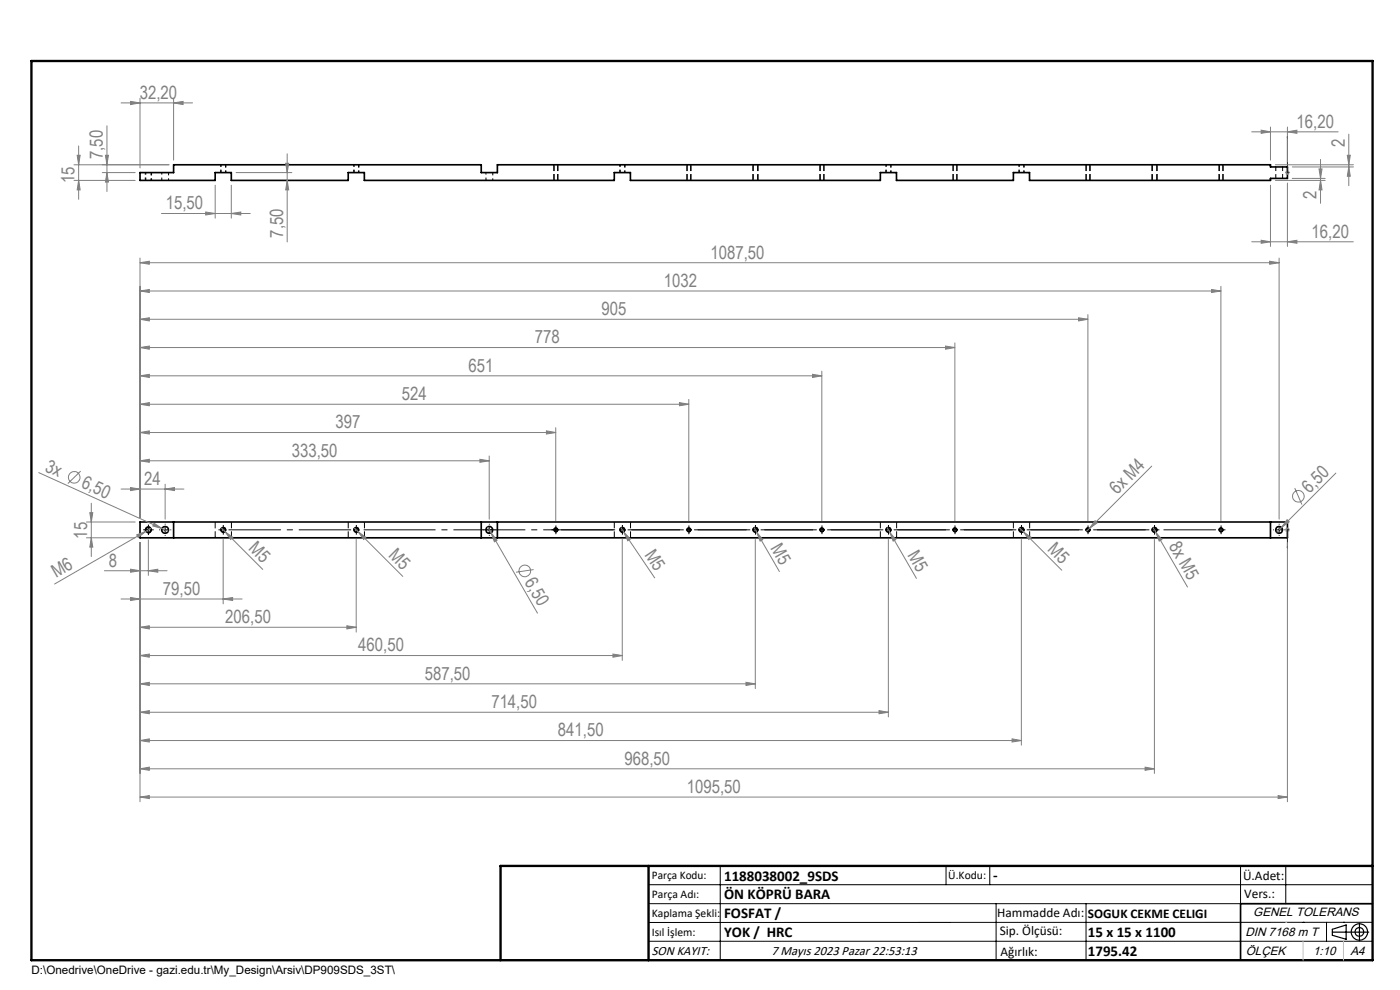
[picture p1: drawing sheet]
<svg xmlns="http://www.w3.org/2000/svg" width="297mm" height="210mm" viewBox="0 0 297 210" stroke-linecap="round" stroke-linejoin="round" font-family="sans-serif">
<g fill="none" stroke="#000" stroke-width=".21" stroke-dasharray="1.3 .6" stroke-dashoffset=".8" stroke-linecap="butt">
<path d="M30.8 36.6v1.7M30.9 36.6v1.7M32 38.3v-1.7M32.2 38.3v-1.7M34.3 36.6v1.7M35.8 38.3v-1.7M46.8 34.9v1.7M46.9 34.9v1.7M47.8 36.6v-1.7M47.9 36.6v-1.7M75 34.9v1.7M75.1 34.9v1.7"/>
<path d="M76.1 36.6v-1.7M76.2 36.6v-1.7M103.1 36.6v1.7M104.5 38.3v-1.7M131.5 34.9v1.7M131.6 34.9v1.7M132.5 36.6v-1.7M132.6 36.6v-1.7M187.9 34.9v1.7M188 34.9v1.7M189 36.6v-1.7M216.2 34.9v1.7"/>
<path d="M217.2 36.6v-1.7M217.3 36.6v-1.7"/>
</g>
<path d="M270.7 35.4v2.4M272.1 37.8v-2.4" fill="none" stroke="#000" stroke-width=".21" stroke-dasharray="1.3 .6" stroke-dashoffset=".4" stroke-linecap="butt"/>
<g fill="none" stroke="#000" stroke-width=".21" stroke-dasharray="1.3 .6" stroke-dashoffset="-.1" stroke-linecap="butt">
<path d="M117.5 34.9v3.4M117.6 34.9v3.4M118.3 38.3v-3.4M118.4 38.3v-3.4M145.7 34.9v3.4M145.8 34.9v3.4M146.5 38.3v-3.4M146.6 38.3v-3.4M159.7 34.9v3.4M159.8 34.9v3.4M160.7 38.3v-3.4M160.8 38.3v-3.4"/>
<path d="M173.9 34.9v3.4M174 34.9v3.4M174.7 38.3v-3.4M174.8 38.3v-3.4M202.2 34.9v3.4M203 38.3v-3.4M230.4 34.9v3.4M230.5 34.9v3.4M231.2 38.3v-3.4M231.3 38.3v-3.4M244.4 34.9v3.4M244.5 34.9v3.4"/>
<path d="M245.4 38.3v-3.4M245.5 38.3v-3.4M258.6 34.9v3.4M258.7 34.9v3.4M259.4 38.3v-3.4M259.5 38.3v-3.4M45.7 110.7v3.4M49.1 114.1v-3.4M73.9 110.7v3.4M77.3 114.1v-3.4M130.3 110.7v3.4M133.8 114.1v-3.4"/>
<path d="M186.8 110.7v3.4M190.2 114.1v-3.4M215 110.7v3.4M218.4 114.1v-3.4"/>
</g>
<g fill="none" stroke="#000" stroke-width=".35">
<path d="M29.7 36.6h7.1v-1.6h65.3v1.6h3.4v-1.6h164v.4h3.6v2.4h-3.6v.5h-51.1v-1.7h-3.4v1.7h-24.8v-1.7h-3.4v1.7h-53.1v-1.7h-3.4v1.7h-53v-1.7h-3.4v1.7h-24.8v-1.7h-3.5v1.7h-15.9zM29.7 110.7h243.4v3.4h-243.4zM36.8 110.7v3.4M102.1 110.7v3.4M105.5 110.7v3.4M269.5 110.7v3.4M291.2 191.7h-28v12"/>
<circle cx="31.5" cy="112.4" r=".56"/>
<circle cx="35" cy="112.4" r=".73"/>
<circle cx="47.4" cy="112.4" r=".48"/>
<circle cx="75.6" cy="112.4" r=".48"/>
<circle cx="103.8" cy="112.4" r=".72"/>
<circle cx="117.9" cy="112.4" r=".37"/>
<circle cx="132" cy="112.4" r=".48"/>
<circle cx="146.1" cy="112.4" r=".37"/>
<circle cx="160.2" cy="112.4" r=".48"/>
<circle cx="174.4" cy="112.4" r=".37"/>
<circle cx="188.5" cy="112.4" r=".48"/>
<circle cx="202.6" cy="112.4" r=".37"/>
<circle cx="216.7" cy="112.4" r=".48"/>
<circle cx="230.8" cy="112.4" r=".37"/>
<circle cx="244.9" cy="112.4" r=".48"/>
<circle cx="259" cy="112.4" r=".37"/>
<circle cx="271.3" cy="112.4" r=".72"/>
</g>
<g fill="none" stroke="#808080" stroke-width=".21">
<path d="M15.7 35h20.1M15.7 38.3h13M16.4 32.9h.6l-.3 2.1zM16.7 38.3l.3 2h-.6zM16.7 31v11.3M21.7 36.6h7M22.4 32.9h.6l-.3 2.1zM22.7 26.7v13.9M22.7 36.6l.3 2h-.6zM25.7 21.8h15.2M27.7 21.5l2 .3-2 .4zM29.7 20.8v14.8"/>
<path d="M36.8 21.8l2-.3v.7zM36.8 20.8v13.2M45.6 39.3v7M49.1 39.3v7M50.1 36.6h11.8M60.6 34.6h.6l-.3 2zM60.9 38.3l.3 2h-.6zM60.9 32.6v18.7M265.5 28h18.4M267.5 27.6l2 .4-2 .3zM269.5 26.9v7.1M269.5 39.3v13"/>
<path d="M270.5 35h16.6M270.5 38.3h10.6M272.6 36.6h1M272.8 36.3l.7 .7M273.1 28l2-.4v.7zM273.1 26.9v7.5M273.1 36.1v1M273.1 38.8v13.5M273.5 36.3l-.7 .7M274.1 37.8h7M274.1 35.4h13M279.8 35.8h.7l-.4 2z"/>
<path d="M280.1 38.3l.4 2h-.7zM280.1 33.8v9.3M285.8 32.9h.7l-.4 2.1zM286.1 35.4l.4 2h-.7zM286.1 28.5v10.9M29.7 55.7l2-.3v.6zM29.7 54.7v55M29.7 55.7h241.7M34.3 45.3h18.8M43.6 45l2 .3-2 .3zM49.1 45.3l2-.3v.6zM265.5 51.3h21.6"/>
<path d="M267.5 51l2 .3-2 .3zM269.3 55.4l2.1 .3-2.1 .3zM271.4 54.7v55.4M273.1 51.3l2-.3v.6zM29.7 79.7l2-.3v.7zM29.7 73.7l2-.3v.7zM29.7 67.7l2-.3v.7zM29.7 61.7l2-.3v.6zM29.7 79.7h144.6M29.7 73.7h172.9M29.7 67.7h201.1M29.7 61.7h229.3"/>
<path d="M172.4 79.4l1.9 .3-1.9 .4zM174.3 78.7v31.8M200.6 73.4l2 .3-2 .4zM202.6 72.7v37.8M228.8 67.4l2 .3-2 .4zM230.8 66.7v43.8M257 61.4l2 .3-2 .3zM259 60.7v49.8M17.1 99.9l-2.7 2.7M29.7 97.7l2-.3v.7zM29.7 91.7l2-.3v.7zM29.7 85.8l2-.4v.7z"/>
<path d="M29.7 97.7h74.1M29.7 91.7h88.2M29.7 85.8h116.4M101.8 97.4l2 .3-2 .4zM103.8 96.7v13.4M115.9 91.4l2 .3-2 .4zM117.9 90.7v19.8M144.1 85.4l2 .4-2 .3zM146.1 84.7v25.8M244.3 98.9l-13.2 13.2M8.2 100.3l26.2 11.8M18.3 110.7h10.4"/>
<path d="M18.3 114.1h10.4M19 108.8h.7l-.3 1.9zM19.4 114.1l.3 2h-.7zM19.4 106.7v11.4M25.7 103.7h13.3M27.7 103.4l2 .3-2 .4zM29 113.4l1.9-.7-1.6 1.3zM29.7 115.1v55M30.9 112.7l-19.3 11.2M31.5 114.5v7.6M32 112.1l-1.1 .6M32.7 111l1.7 1.1-2-.5z"/>
<path d="M34.4 112.1l1.3 .6M35 103.7l2-.3v.7zM35 102.7v7.4M47 112l8.7 8.8M47.3 114.4v13.7M47.8 112.8l1.6 1.2-.5 .4zM75.2 112l.8 .8M75.6 114.4v19.7M76 112.8l1.6 1.2-.4 .4zM76 112.8l9.4 9.5M103.4 111.8l.8 1.2M104.2 113l1.2 1.6-.5 .3z"/>
<path d="M104.2 113l9.8 17.1M131.7 111.9l.6 1M132 114.4v25.7M132.3 112.9l1.4 1.4-.5 .4zM132.3 112.9l6.6 9.7M160 111.9l.5 1M160.2 114.4v31.7M160.5 112.9l1.3 1.6-.5 .3zM160.5 112.9l4.8 8.3M188.2 111.9l.5 1M188.5 114.4v37.7M188.7 112.9l1.3 1.6-.5 .3z"/>
<path d="M188.7 112.9l5.7 9.8M216.3 112l8.9 9M216.7 114.4v43.7M217.1 112.8l1.6 1.2-.4 .4zM231.1 112.1l-.6 .6M232.3 110.4l.5 .5-1.7 1.2zM244.7 111.9l.5 1M244.9 114.4v49.7M245.2 112.9l1.3 1.6-.6 .3zM245.2 112.9l6.7 11.6M271.9 111.9l-1 1M272.6 112.4h1"/>
<path d="M272.8 112l.7 .7M273 110.2l.5 .5-1.6 1.2zM273.1 115.1v55M273.1 111.9v1M273.5 112l-.7 .7M274.7 103.5l1.5 3.5M283.4 100.4l-11.5 11.5M22.2 121.1h13.3M25.7 127.1h25.7M27.7 120.7l2 .4-2 .3zM27.7 126.7l2 .4-2 .3zM29.7 133.1l2-.4v.7z"/>
<path d="M29.7 139.1l2-.4v.7zM29.7 133.1h45.9M29.7 139.1h102.3M31.5 121.1l2-.4v.7zM47.3 127.1l2.1-.4v.7zM73.6 132.7l2 .4-2 .3zM113.2 120.8l-3.7 .6M130 138.7l2 .4-2 .3zM29.7 145.1l2-.4v.7zM29.7 151.1l2-.4v.7zM29.7 157.1l2-.4v.7zM29.7 145.1h130.5"/>
<path d="M29.7 151.1h158.8M29.7 157.1h187M158.3 144.7l1.9 .4-1.9 .3zM186.5 150.7l2 .4-2 .3zM214.7 156.7l2 .4-2 .3zM29.7 163.1l2-.4v.7zM29.7 169.1l2-.3v.6zM29.7 163.1h215.2M29.7 169.1h243.4M242.9 162.7l2 .4-2 .3zM271.1 168.8l2 .3-2 .3z"/>
<circle cx="15.7" cy="101.3" r="1.23"/>
<circle cx="275.4" cy="105.3" r="1.23"/>
<circle cx="111.3" cy="121.1" r="1.23"/>
</g>
<g fill="none" stroke="#000" stroke-width=".21">
<path d="M30.8 112.6a.66 .66 0 0 1 .6-.8 .66 .66 0 0 1 .7 .7 .66 .66 0 0 1-.8 .6M30.9 112.4h1.1M31.5 111.9v1.1M34.5 112.4h1.1M35 111.9v1.1M46.8 112.6a.56 .56 0 0 1 .5-.7 .56 .56 0 0 1 .6 .6 .56 .56 0 0 1-.7 .5M75 112.6a.56 .56 0 0 1 .5-.7 .56 .56 0 0 1 .6 .6 .56 .56 0 0 1-.7 .5M103.3 112.4h1.1M103.8 111.9v1.1M117.4 112.4h1.1M117.5 112.5a.44 .44 0 0 1 .4-.5 .44 .44 0 0 1 .4 .5 .44 .44 0 0 1-.5 .3M117.9 111.9v1.1"/>
<path d="M131.5 112.6a.56 .56 0 0 1 .5-.7 .56 .56 0 0 1 .6 .6 .56 .56 0 0 1-.7 .5M145.7 112.5a.44 .44 0 0 1 .4-.5 .44 .44 0 0 1 .5 .5 .44 .44 0 0 1-.6 .3M159.7 112.6a.56 .56 0 0 1 .5-.7 .56 .56 0 0 1 .6 .6 .56 .56 0 0 1-.7 .5M173.9 112.5a.44 .44 0 0 1 .4-.5 .44 .44 0 0 1 .5 .5 .44 .44 0 0 1-.6 .3M187.9 112.6a.56 .56 0 0 1 .5-.7 .56 .56 0 0 1 .6 .6 .56 .56 0 0 1-.7 .5M202.1 112.5a.44 .44 0 0 1 .4-.5 .44 .44 0 0 1 .5 .5 .44 .44 0 0 1-.5 .3M216.1 112.6a.56 .56 0 0 1 .5-.7 .56 .56 0 0 1 .6 .6 .56 .56 0 0 1-.7 .5M216.1 112.4h1.1M216.7 111.9v1.1M230.4 112.5a.44 .44 0 0 1 .4-.5 .44 .44 0 0 1 .4 .5 .44 .44 0 0 1-.5 .3M244.4 112.6a.56 .56 0 0 1 .5-.7 .56 .56 0 0 1 .6 .6 .56 .56 0 0 1-.7 .5M258.6 112.5a.44 .44 0 0 1 .4-.5 .44 .44 0 0 1 .5 .5 .44 .44 0 0 1-.6 .3"/>
<path d="M270.8 112.4h1.1M271.4 111.9v1.1M137.6 187.7h153.6M137.6 191.7h153.6M137.6 199.7h153.6M152.8 183.7v20M200.7 183.7v4M210 183.7v4M211.3 191.7v12M230.4 191.7v12M263.2 183.7v20M272.8 183.7v8"/>
<path d="M276.4 195.6h.1M281.4 195.6v4.1M285 195.6h.1M291.2 195.6l-153.6 .1"/>
</g>
<g fill="none" stroke="#000" stroke-width=".25">
<path d="M282.6 197.7h7.8M282.6 197.1l3-.9v3l-3-.8zM288.4 195.8v3.8M106.2 203.7h185"/>
<circle cx="288.4" cy="197.7" r="1.74"/>
<circle cx="288.4" cy="197.7" r=".93"/>
</g>
<path d="M273.1 36.5v.2zM273.1 28.9v.4v-.4M273.1 36.6h.1M273.1 28.9v7.7M273.1 116.3v-.4v.4M273.1 112.3v.2zM273.1 112.4h.1M273.1 112.4v3.9" fill="none" stroke="#00f" stroke-width=".21"/>
<g fill="none" stroke="#000" stroke-width=".21" stroke-dasharray="15.2 1.3 1.3 1.3" stroke-linecap="butt">
<path d="M30.9 112.4h-.5M31.5 111.8v-.5M31.5 112.9v.6M32 112.4h.6M33.9 112.4h-.1M35 111.3v-.2M35 113.5v.2M36.2 112.4h.1M46.8 112.4h-.4M47.4 112.4v-.6M47.4 112.4h-.6M47.4 112.4v.5"/>
<path d="M47.4 112.4h.5M47.4 111.8v-.4M47.4 112.9v.5M75.6 112.4v-.6M75.6 112.4h-.6M75.6 112.4v.5M75.6 112.4h.6M75.6 111.8v-.4M75.6 112.9v.5M102.7 112.4h-.2M103.8 111.3v-.2M103.8 113.5v.2"/>
<path d="M104.9 112.4h.2M117.4 112.4h-.4M117.9 111.8v-.3M117.9 112.9v.4M132 112.4v-.6M132 112.4h-.5M132 112.4v.5M132 112.4h.6M132 111.8v-.4M132 112.9v.5M146.2 112.4v-.6M146.2 112.4h-.6"/>
<path d="M146.2 112.4v.5M146.2 112.4h.5M146.2 111.8v-.3M146.2 112.9v.4M160.3 112.4v-.6M160.3 112.4h-.6M160.3 112.4v.5M160.3 112.4h.5M160.3 111.8v-.4M160.3 112.9v.5M174.4 112.4v-.6M174.4 112.4h-.6"/>
<path d="M174.4 112.4v.5M174.4 112.4h.5M174.4 111.8v-.3M174.4 112.9v.4M188.5 112.4v-.6M188.5 112.4h-.6M188.5 112.4v.5M188.5 112.4h.5M188.5 111.8v-.4M188.5 112.9v.5M202.6 112.4v-.6M202.6 112.4h-.6"/>
<path d="M202.6 112.4v.5M202.6 112.4h.6M202.6 111.8v-.3M202.6 112.9v.4M216.7 111.8v-.4M216.7 112.9v.5M230.8 112.4v-.6M230.8 112.4h-.5M230.8 112.4v.5M230.8 112.4h.6M230.8 111.8v-.3M230.8 112.9v.4"/>
<path d="M244.9 112.4v-.6M244.9 112.4h-.5M244.9 112.4v.5M244.9 112.4h.6M244.9 111.8v-.4M244.9 112.9v.5M245.5 112.4h.5M259 112.4v-.6M259 112.4h-.5M259 112.4v.5M259 112.4h.6M259 111.8v-.3"/>
<path d="M259 112.9v.4M259.6 112.4h.4M270.3 112.4h-.2M271.4 111.3v-.2M271.4 113.5v.2M272.5 112.4h.2"/>
</g>
<path d="M48.5 112.4h26M119 112.4h26M133.2 112.4h26M147.3 112.4h26M161.4 112.4h26M175.5 112.4h26M189.6 112.4h26M203.7 112.4h26M217.8 112.4h26M231.9 112.4h26" fill="none" stroke="#000" stroke-width=".21" stroke-dasharray="15.2 1.3 1.3 1.3" stroke-dashoffset="4.1" stroke-linecap="butt"/>
<path d="M76.7 112.4h54.2" fill="none" stroke="#000" stroke-width=".21" stroke-dasharray="15.2 1.3 1.3 1.3" stroke-dashoffset="-.4" stroke-linecap="butt"/>
<path d="M6.7 12.9h284.5v190.8h-284.5zM137.6 183.7v20M291.2 183.7h-185v20" fill="none" stroke="#000" stroke-width=".5"/>
<path d="M276.4 199.7v4M285 199.7v4" fill="none" stroke="#c0c0c0" stroke-width=".21"/>
<path d="M272.8 195.6h.1" fill="none" stroke="#c0c0c0" stroke-width=".25"/>
<g fill="#00f">
<path d="M273.1 36.5v.2zM273.1 28.9v.4z"/>
<path d="M273.1 115.9v.4zM273.1 112.3v.2z"/>
</g>
<g fill="#808080">
<path d="M32.7 111l1.7 1.1-2-.5z"/>
<path d="M29 113.4l1.9-.7-1.6 1.3z"/>
<path d="M232.3 110.4l.5 .5-1.7 1.2z"/>
<path d="M273 110.2l.5 .5-1.6 1.2z"/>
<path d="M188.7 112.9l1.3 1.6-.5 .3z"/>
<path d="M245.2 112.9l1.3 1.6-.6 .3z"/>
<path d="M160.5 112.9l1.3 1.6-.5 .3z"/>
<path d="M104.2 113l1.2 1.6-.5 .3z"/>
<path d="M132.3 112.9l1.4 1.4-.5 .4z"/>
<path d="M47.8 112.8l1.6 1.2-.5 .4z"/>
<path d="M76 112.8l1.6 1.2-.4 .4z"/>
<path d="M217.1 112.8l1.6 1.2-.4 .4z"/>
<path d="M27.7 21.5l2 .3-2 .4zM36.8 21.8l2-.3v.7zM27.7 120.7l2 .4-2 .3zM31.5 121.1l2-.4v.7zM27.7 126.7l2 .4-2 .3zM47.3 127.1l2.1-.4v.7zM29.7 133.1l2-.4v.7zM73.6 132.7l2 .4-2 .3zM29.7 139.1l2-.4v.7zM130 138.7l2 .4-2 .3zM29.7 145.1l2-.4v.7zM158.3 144.7l1.9 .4-1.9 .3zM29.7 151.1l2-.4v.7zM186.5 150.7l2 .4-2 .3zM29.7 157.1l2-.4v.7zM214.7 156.7l2 .4-2 .3zM29.7 163.1l2-.4v.7zM242.9 162.7l2 .4-2 .3zM29.7 169.1l2-.3v.6zM271.1 168.8l2 .3-2 .3zM27.7 103.4l2 .3-2 .4zM35 103.7l2-.3v.7zM29.7 97.7l2-.3v.7zM101.8 97.4l2 .3-2 .4zM29.7 91.7l2-.3v.7zM115.9 91.4l2 .3-2 .4zM29.7 85.8l2-.4v.7zM144.1 85.4l2 .4-2 .3zM29.7 79.7l2-.3v.7zM172.4 79.4l1.9 .3-1.9 .4zM29.7 73.7l2-.3v.7zM200.6 73.4l2 .3-2 .4zM29.7 67.7l2-.3v.7zM228.8 67.4l2 .3-2 .4zM29.7 61.7l2-.3v.6zM257 61.4l2 .3-2 .3zM29.7 55.7l2-.3v.6zM269.3 55.4l2.1 .3-2.1 .3z"/>
<path d="M267.5 27.6l2 .4-2 .3zM273.1 28l2-.4v.7z"/>
<path d="M273.1 51.3l2-.3v.6zM267.5 51l2 .3-2 .3z"/>
<path d="M22.7 36.6l.3 2h-.6zM22.4 32.9h.6l-.3 2.1z"/>
<path d="M280.1 38.3l.4 2h-.7zM279.8 35.8h.7l-.4 2zM286.1 35.4l.4 2h-.7zM285.8 32.9h.7l-.4 2.1z"/>
<path d="M60.6 34.6h.6l-.3 2zM60.9 38.3l.3 2h-.6zM16.4 32.9h.6l-.3 2.1zM16.7 38.3l.3 2h-.6zM19 108.8h.7l-.3 1.9zM19.4 114.1l.3 2h-.7z"/>
<path d="M43.6 45l2 .3-2 .3zM49.1 45.3l2-.3v.6z"/>
</g>
<g font-size="3.9" fill="#808080">
<text x="29.7" y="21">32,20</text>
<text x="275.1" y="27.1">16,20</text>
<text x="21.8" y="33.7" transform="rotate(-90 21.8 33.7)">7,50</text>
<text x="285.3" y="31.1" transform="rotate(-90 285.3 31.1)">2</text>
<text x="15.8" y="38.9" transform="rotate(-90 15.8 38.9)">15</text>
<text x="35.1" y="44.4">15,50</text>
<text x="279.3" y="42.2" transform="rotate(-90 279.3 42.2)">2</text>
<text x="60.1" y="50.4" transform="rotate(-90 60.1 50.4)">7,50</text>
<text x="278.3" y="50.4">16,20</text>
<text x="150.7" y="54.8">1087,50</text>
<text x="140.8" y="60.8">1032</text>
<text x="127.6" y="66.8">905</text>
<text x="113.5" y="72.8">778</text>
<text x="99.4" y="78.8">651</text>
<text x="85.3" y="84.8">524</text>
<text x="71.2" y="90.8">397</text>
<text x="9.4" y="99.8" transform="rotate(24 9.4 99.8)">3x</text>
<text x="61.9" y="96.8">333,50</text>
<text x="17.1" y="103.3" transform="rotate(24 17.1 103.3)">6,50</text>
<text x="30.6" y="102.8">24</text>
<text x="237" y="105" transform="rotate(-45 237 105)">6x M4</text>
<text x="277.8" y="104.8" transform="rotate(-45 277.8 104.8)">6,50</text>
<text x="18.5" y="114.3" transform="rotate(-90 18.5 114.3)">15</text>
<text x="52.6" y="116.4" transform="rotate(45 52.6 116.4)">M5</text>
<text x="82.3" y="117.9" transform="rotate(45 82.3 117.9)">M5</text>
<text x="136.6" y="117.7" transform="rotate(56 136.6 117.7)">M5</text>
<text x="163.4" y="116.2" transform="rotate(60 163.4 116.2)">M5</text>
<text x="192.5" y="117.7" transform="rotate(60 192.5 117.7)">M5</text>
<text x="222.1" y="116.6" transform="rotate(45 222.1 116.6)">M5</text>
<text x="247.9" y="115.8" transform="rotate(60 247.9 115.8)">8x M5</text>
<text x="11.9" y="122.7" transform="rotate(-30 11.9 122.7)">M6</text>
<text x="23.1" y="120.2">8</text>
<text x="111.2" y="123.5" transform="rotate(60 111.2 123.5)">6,50</text>
<text x="34.6" y="126.2">79,50</text>
<text x="47.8" y="132.2">206,50</text>
<text x="76" y="138.2">460,50</text>
<text x="90.1" y="144.2">587,50</text>
<text x="104.2" y="150.2">714,50</text>
<text x="118.3" y="156.2">841,50</text>
<text x="132.5" y="162.2">968,50</text>
<text x="145.7" y="168.2">1095,50</text>
</g>
<g font-size="3.2">
<text x="153.6" y="186.8">1188038002_9SDS</text>
<text x="153.6" y="190.8">ÖN KÖPRÜ BARA</text>
<text x="210.7" y="186.6">-</text>
<text x="153.6" y="194.8">FOSFAT /</text>
<text x="153.6" y="198.8">YOK / HRC</text>
<text x="230.8" y="198.7">15 x 15 x 1100</text>
<text x="230.8" y="202.8">1795.42</text>
</g>
<g font-size="2.8">
<text x="263.7" y="186.7">Ü.Adet:</text>
<text x="263.9" y="190.5">Vers.:</text>
<text x="211.5" y="194.5">Hammadde Adı:</text>
<text x="230.8" y="194.7">SOGUK CEKME CELIGI</text>
<text x="138.3" y="202.6">SON KAYIT:</text>
<text x="163.6" y="202.6">7 Mayıs 2023 Pazar 22:53:13</text>
<text x="212.1" y="198.4">Sip. Ölçüsü:</text>
<text x="212.2" y="202.7">Ağırlık:</text>
</g>
<g font-size="2.6">
<text x="265.9" y="194.4">GENEL TOLERANS</text>
<text x="264.2" y="198.5">DIN 7168 m T</text>
<text x="264.3" y="202.6">ÖLÇEK</text>
<text x="278.5" y="202.6">1:10</text>
<text x="286.5" y="202.6">A4</text>
</g>
<g font-size="2.5">
<text x="138.3" y="186.4">Parça Kodu:</text>
<text x="138.3" y="190.5">Parça Adı:</text>
<text x="201.2" y="186.5">Ü.Kodu:</text>
<text x="138.3" y="194.5">Kaplama Şekli:</text>
<text x="138.3" y="198.6">Isıl İşlem:</text>
<text x="6.7" y="206.7">D:\Onedrive\OneDrive - gazi.edu.tr\My_Design\Arsiv\DP909SDS_3ST\</text>
</g>
</svg>
